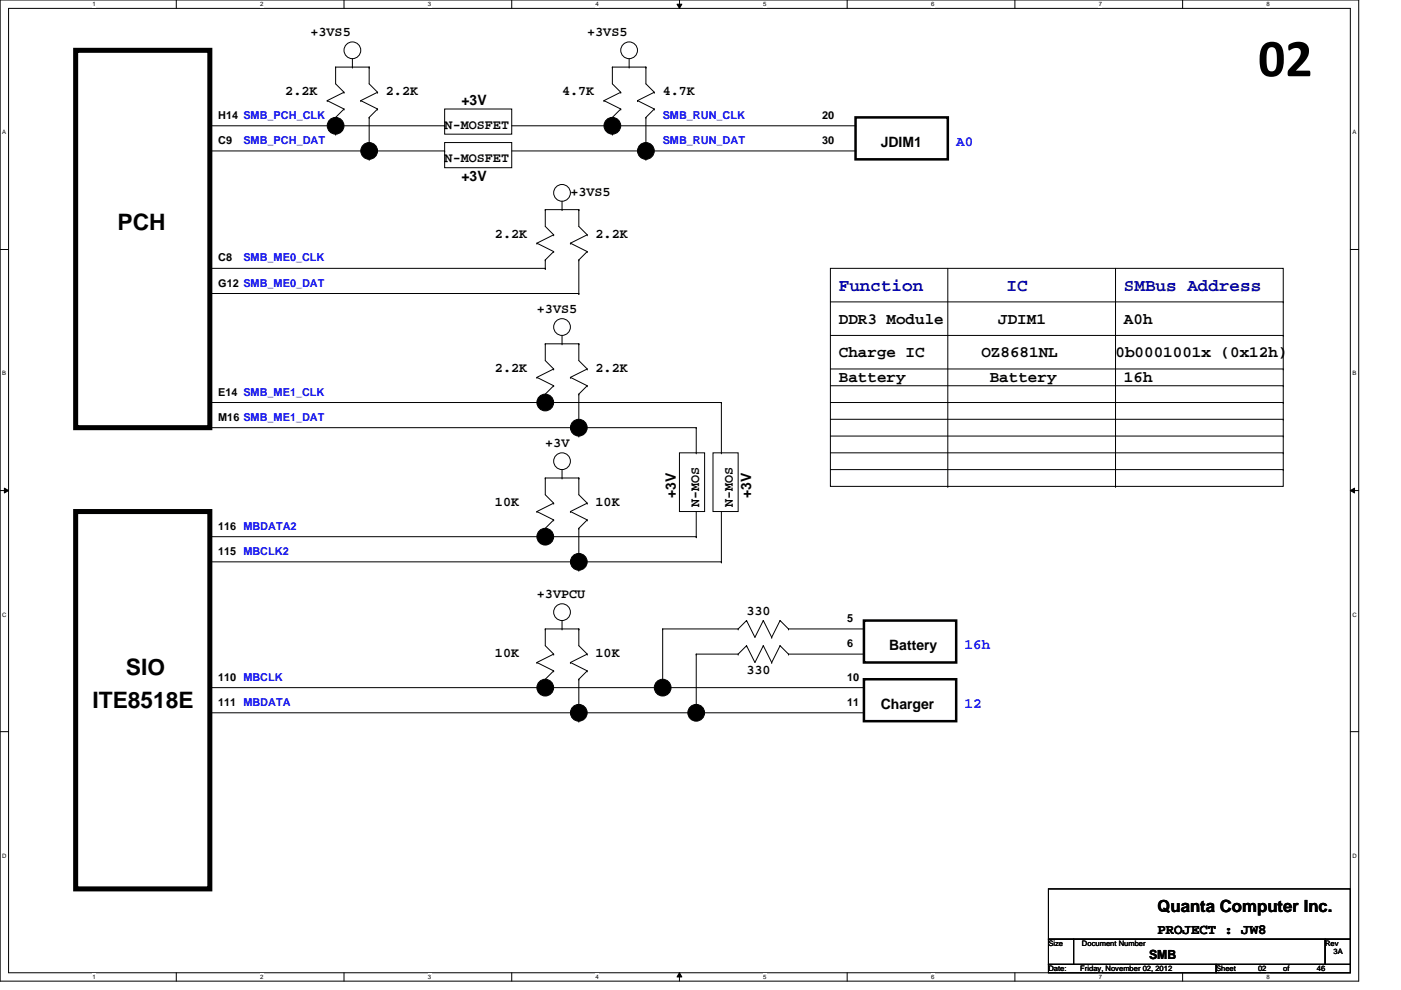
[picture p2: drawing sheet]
<svg xmlns="http://www.w3.org/2000/svg" width="297mm" height="210mm" viewBox="0 0 297 210" stroke-linecap="round" stroke-linejoin="round" font-family="sans-serif">
<path d="M0 0h288.1v208h-288.1zM1.8 1.8h284.5v204.4h-284.5z" fill="none" stroke="#000" stroke-width=".21"/>
<g fill="#fff">
<path d="M19.6 .2h.7v1.4h-.7z"/>
<path d="M19.6 206.4h.7v1.4h-.7z"/>
</g>
<path d="M37.4 0v1.8M37.4 206.2v1.8" fill="none" stroke="#000" stroke-width=".21"/>
<g fill="#fff">
<path d="M55.2 .2h.7v1.4h-.7z"/>
<path d="M55.2 206.4h.7v1.4h-.7z"/>
</g>
<path d="M72.9 0v1.8M72.9 206.2v1.8" fill="none" stroke="#000" stroke-width=".21"/>
<g fill="#fff">
<path d="M90.7 .2h.7v1.4h-.7z"/>
<path d="M90.7 206.4h.7v1.4h-.7z"/>
</g>
<path d="M108.5 0v1.8M108.5 206.2v1.8" fill="none" stroke="#000" stroke-width=".21"/>
<g fill="#fff">
<path d="M126.3 .2h.7v1.4h-.7z"/>
<path d="M126.3 206.4h.7v1.4h-.7z"/>
</g>
<path d="M143.5 .9h1.1l-.5 .9zM144.1 0v1.8M144.1 206.2l.5 .9h-1.1zM144.1 206.2v1.8" fill="none" stroke="#000" stroke-width=".21"/>
<path d="M143.5 .9h1.1l-.5 .9zM144.1 206.2l.5 .9h-1.1z" fill="#000"/>
<g fill="#fff">
<path d="M161.8 .2h.7v1.4h-.7z"/>
<path d="M161.8 206.4h.7v1.4h-.7z"/>
</g>
<path d="M179.6 0v1.8M179.6 206.2v1.8" fill="none" stroke="#000" stroke-width=".21"/>
<g fill="#fff">
<path d="M197.4 .2h.7v1.4h-.7z"/>
<path d="M197.4 206.4h.7v1.4h-.7z"/>
</g>
<path d="M215.2 0v1.8M215.2 206.2v1.8" fill="none" stroke="#000" stroke-width=".21"/>
<g fill="#fff">
<path d="M233 .2h.7v1.4h-.7z"/>
<path d="M233 206.4h.7v1.4h-.7z"/>
</g>
<path d="M250.7 0v1.8M250.7 206.2v1.8" fill="none" stroke="#000" stroke-width=".21"/>
<g fill="#fff">
<path d="M268.5 .2h.7v1.4h-.7z"/>
<path d="M268.5 206.4h.7v1.4h-.7z"/>
<path d="M.5 27.3h.8v1.5h-.8z"/>
<path d="M286.7 27.3h.9v1.5h-.9z"/>
<path d="M.5 78.5h.8v1.4h-.8z"/>
<path d="M286.7 78.5h.9v1.4h-.9z"/>
</g>
<path d="M0 52.9h1.8M286.3 52.9h1.8" fill="none" stroke="#000" stroke-width=".21"/>
<g fill="#fff">
<path d="M.5 129.6h.9v1.4h-.9z"/>
<path d="M286.7 129.6h1v1.4h-1z"/>
</g>
<path d="M0 104h1.8M.9 103.5l.9 .5-.9 .5zM286.3 104l.9-.5v1zM286.3 104h1.8" fill="none" stroke="#000" stroke-width=".21"/>
<path d="M.9 103.5l.9 .5-.9 .5zM286.3 104l.9-.5v1z" fill="#000"/>
<g fill="#fff">
<path d="M.5 180.7h.9v1.4h-.9z"/>
<path d="M286.7 180.7h1v1.4h-1z"/>
</g>
<g fill="none" stroke="#000" stroke-width=".21">
<path d="M71.2 14.2h.1M71.2 14.2h7.1M71.2 14.2v3.6l1.7 1.8M72.9 19.6h.1M72.9 19.6l-3.5 1.7M74.7 14.2h.1M74.7 12.4v1.8M78.3 14.2h.1M78.3 14.2v3.6l1.7 1.8M80 19.6h.1M80 19.6l-3.5 1.7M129.8 14.2h.1"/>
<path d="M129.8 14.2v3.6l1.8 1.8M129.8 14.2h7.1M131.6 19.6h.1M131.6 19.6l-3.5 1.7M133.4 14.2h.1M133.4 12.4v1.8M136.9 14.2h.1M136.9 14.2v3.6l1.8 1.8M138.7 19.6h.1M138.7 19.6l-3.5 1.7M44.5 26.7h49.8M44.5 32h49.8"/>
<path d="M69.4 21.3h.1M69.4 21.3l3.5 1.8M71.2 24.9h.1M71.2 28.4h.1M71.2 24.9v3.5M72.9 23.1h.1M72.9 23.1l-1.7 1.8M76.5 21.3h.1M76.5 21.3l3.5 1.8M78.3 33.8h.1M78.3 24.9h.1M78.3 24.9v8.9"/>
<path d="M80 23.1h.1M80 23.1l-1.7 1.8M94.3 23.1h14.2v5.3h-14.2zM94.3 30.2h14.2v5.4h-14.2zM94.3 26.7h.1M94.3 32h.1M108.5 26.7h72.9M108.5 32h72.9M128.1 21.3h.1M128.1 21.3l3.5 1.8M129.8 24.9h.1M129.8 28.4h.1"/>
<path d="M129.8 24.9v3.5M131.6 23.1h.1M131.6 23.1l-1.8 1.8M135.2 21.3h.1M135.2 21.3l3.5 1.8M136.9 33.8h.1M136.9 24.9h.1M136.9 24.9v8.9M138.7 23.1h.1M138.7 23.1l-1.8 1.8M181.4 26.7h.1M181.4 32h.1"/>
<path d="M44.5 56.9h71.1M113.8 51.6h.1M113.8 51.6l3.6 1.7M115.6 56.9h.1M115.6 44.4h.1M115.6 55.1h.1M115.6 44.4v3.6l1.8 1.8M115.6 55.1v1.8M115.6 44.4h7.1M117.4 53.3h.1M117.4 49.8h.1M117.4 53.3l-1.8 1.8"/>
<path d="M117.4 49.8l-3.6 1.8M119.2 44.4h.1M119.2 42.7v1.7M120.9 51.6h.1M120.9 51.6l3.6 1.7M122.7 44.4h.1M122.7 55.1h.1M122.7 44.4v3.6l1.8 1.8M122.7 55.1v7.1M124.5 49.8h.1M124.5 53.3h.1M124.5 53.3l-1.8 1.8"/>
<path d="M124.5 49.8l-3.6 1.8M176.1 56.9h96v46.2h-96zM201 56.9v46.2M236.5 56.9v46.2M44.5 62.2h78.2M115.6 72.9h.1M115.6 72.9v3.6l1.8 1.7M115.6 72.9h7.1M117.4 78.2h.1M117.4 78.2l-3.6 1.8M119.2 72.9h.1M119.2 71.1v1.8"/>
<path d="M122.7 62.2h.1M122.7 72.9h.1M122.7 72.9v3.6l1.8 1.7M124.5 78.2h.1M124.5 78.2l-3.6 1.8M176.1 64h96M176.1 71.1h96M176.1 78.2h96M272.1 64h.1M272.1 71.1h.1M272.1 78.2h.1M44.5 85.3h108.4"/>
<path d="M44.5 90.7h103.1M113.8 80h.1M113.8 80l3.6 1.8M115.6 83.6h.1M117.4 81.8h.1M117.4 81.8l-1.8 1.8M119.2 99.6v1.7M120.9 80h.1M120.9 80l3.6 1.8M122.7 83.6h.1M122.7 92.5h.1M122.7 83.6v8.9"/>
<path d="M124.5 81.8h.1M124.5 81.8l-1.8 1.8M144.1 96h5.3v12.5h-5.3zM147.6 96h.1M147.6 90.7h.1M147.6 90.7v5.3M151.2 96h5.3v12.5h-5.3zM152.9 96h.1M152.9 85.3h.1M152.9 85.3v10.7M176.1 85.3h96M176.1 99.6h96"/>
<path d="M176.1 81.8h96M176.1 88.9h96M176.1 92.5h96M176.1 96h96M272.1 99.6h.1M272.1 81.8h.1M272.1 85.3h.1M272.1 88.9h.1M272.1 92.5h.1M272.1 96h.1M44.5 119.1h108.4M44.5 113.8h103.1"/>
<path d="M113.8 108.5h.1M113.8 108.5l3.6 1.7M115.6 112h.1M115.6 101.3h.1M115.6 101.3v3.6l1.8 1.8M115.6 101.3h7.1M117.4 106.7h.1M117.4 110.2h.1M117.4 110.2l-1.8 1.8M117.4 106.7l-3.6 1.8M119.2 101.3h.1M120.9 108.5h.1"/>
<path d="M120.9 108.5l3.6 1.7M122.7 112h.1M122.7 101.3h.1M122.7 101.3v3.6l1.8 1.8M122.7 112v8.9M124.5 106.7h.1M124.5 110.2h.1M124.5 110.2l-1.8 1.8M124.5 106.7l-3.6 1.8M147.6 113.8h.1M147.6 108.5v5.3M152.9 119.1h.1"/>
<path d="M152.9 108.5v10.6M201 103.1h.1M236.5 103.1h.1M115.6 133.3h.1M115.6 133.3v3.6l1.8 1.8M115.6 133.3h7.1M117.4 138.7h.1M117.4 138.7l-3.6 1.8M119.2 133.3h.1M119.2 131.6v1.7M122.7 120.9h.1M122.7 133.3h.1"/>
<path d="M122.7 133.3v3.6l1.8 1.8M124.5 138.7h.1M124.5 138.7l-3.6 1.8M140.5 133.3h.1M140.5 133.3h16M140.5 133.3v12.5M147.6 138.7h.1M147.6 138.7v12.4M147.6 138.7h8.9M156.5 133.3h.1M156.5 138.7h.1M158.3 131.6h.1"/>
<path d="M158.3 136.9h.1M158.3 131.6l1.8 3.5 1.7-3.5M158.3 131.6l-1.8 1.7M158.3 136.9l1.8 3.6 1.7-3.6M158.3 136.9l-1.8 1.8M161.8 131.6h.1M161.8 136.9h.1M161.8 131.6l1.8 3.5M161.8 136.9l1.8 3.6M163.6 135.1h.1M165.4 131.6h.1M165.4 136.9h.1"/>
<path d="M165.4 131.6l-1.8 3.5M165.4 131.6l1.8 1.7M165.4 136.9l-1.8 3.6M165.4 136.9l1.8 1.8M167.2 133.3h.1M167.2 138.7h.1M167.2 133.3h16M167.2 138.7h16M183.2 133.3h.1M183.2 138.7h.1M0 155.1h1.8M44.5 151.1h138.7"/>
<path d="M44.5 145.8h138.7M113.8 140.5h.1M113.8 140.5l3.6 1.7M115.6 144h.1M117.4 142.2h.1M117.4 142.2l-1.8 1.8M120.9 140.5h.1M120.9 140.5l3.6 1.7M122.7 144h.1M122.7 152.9h.1M122.7 144v8.9M124.5 142.2h.1"/>
<path d="M124.5 142.2l-1.8 1.8M163.6 140.5h.1M183.2 151.1h.1M183.2 145.8h.1M286.3 155.1h1.8M222.3 188.5h64v10.6h-64zM222.3 199.1h5.3v5.4h-5.3zM227.6 199.1h53.4v5.4h-53.4zM281 199.1h5.3v5.4h-5.3zM222.3 204.5h35.5v1.7h-35.5zM257.8 204.5h28.5v1.7h-28.5z"/>
<circle cx="74.7" cy="10.7" r="1.78"/>
<circle cx="133.4" cy="10.7" r="1.78"/>
<circle cx="71.2" cy="26.7" r="1.78"/>
<circle cx="78.3" cy="32" r="1.78"/>
<circle cx="129.8" cy="26.7" r="1.78"/>
<circle cx="136.9" cy="32" r="1.78"/>
<circle cx="119.2" cy="40.9" r="1.78"/>
<circle cx="119.2" cy="69.3" r="1.78"/>
<circle cx="115.6" cy="85.3" r="1.78"/>
<circle cx="119.2" cy="97.8" r="1.78"/>
<circle cx="122.7" cy="90.7" r="1.78"/>
<circle cx="115.6" cy="113.8" r="1.78"/>
<circle cx="122.7" cy="119.1" r="1.78"/>
<circle cx="119.2" cy="129.8" r="1.78"/>
<circle cx="115.6" cy="145.8" r="1.78"/>
<circle cx="122.7" cy="151.1" r="1.78"/>
<circle cx="140.5" cy="145.8" r="1.78"/>
<circle cx="147.6" cy="151.1" r="1.78"/>
</g>
<g fill="#000">
<circle cx="71.2" cy="26.7" r="1.78"/>
<circle cx="78.3" cy="32" r="1.78"/>
<circle cx="129.8" cy="26.7" r="1.78"/>
<circle cx="136.9" cy="32" r="1.78"/>
<circle cx="115.6" cy="85.3" r="1.78"/>
<circle cx="122.7" cy="90.7" r="1.78"/>
<circle cx="115.6" cy="113.8" r="1.78"/>
<circle cx="122.7" cy="119.1" r="1.78"/>
<circle cx="115.6" cy="145.8" r="1.78"/>
<circle cx="122.7" cy="151.1" r="1.78"/>
<circle cx="140.5" cy="145.8" r="1.78"/>
<circle cx="147.6" cy="151.1" r="1.78"/>
</g>
<path d="M181.4 24.9h19.6v8.9h-19.6zM183.2 131.6h19.5v8.9h-19.5zM183.2 144h19.5v8.9h-19.5z" fill="none" stroke="#000" stroke-width=".53"/>
<path d="M16 10.7h28.5v80h-28.5zM16 108.5h28.5v80h-28.5z" fill="none" stroke="#000" stroke-width="1.1"/>
<text font-size="11.4" x="266.7" y="16.2">02</text>
<g font-size="4.8">
<text x="24.9" y="48.8">PCH</text>
<text x="26.7" y="143">SIO</text>
<text x="19.6" y="150.1">ITE8518E</text>
</g>
<text font-size="3.7" fill="#0000a0" x="177.8" y="61.8">Function</text>
<g font-size="3.7" fill="#000080">
<text x="213.4" y="61.8">IC</text>
<text x="238.3" y="61.8">SMBus Address</text>
</g>
<text font-size="3.6" x="245.4" y="193.5">Quanta Computer Inc.</text>
<g font-size="3.4">
<text x="177.8" y="68.6">DDR3 Module</text>
<text x="211.6" y="68.6">JDIM1</text>
<text x="238.3" y="68.6">A0h</text>
<text x="177.8" y="75.7">Charge IC</text>
<text x="208.1" y="75.7">OZ8681NL</text>
<text x="236.5" y="75.7">0b0001001x (0x12h)</text>
<text x="177.8" y="81">Battery</text>
<text x="209.8" y="81">Battery</text>
<text x="238.3" y="81">16h</text>
</g>
<g font-size="3">
<text x="97.8" y="22.3">+3V</text>
<text x="186.7" y="31.2">JDIM1</text>
<text x="97.8" y="38.3">+3V</text>
<text x="143.3" y="105.6" transform="rotate(-90 143.3 105.6)">+3V</text>
<text x="159.3" y="105.6" transform="rotate(-90 159.3 105.6)">+3V</text>
<text x="188.5" y="137.9">Battery</text>
<text x="186.7" y="150.3">Charger</text>
<text x="245.4" y="198.1">PROJECT : JW8</text>
</g>
<g font-size="3" fill="#00f">
<text x="202.7" y="31">A0</text>
<text x="204.5" y="137.6">16h</text>
<text x="204.5" y="150.1">12</text>
</g>
<g font-size="2.8">
<text x="65.8" y="7.7">+3VS5</text>
<text x="124.5" y="7.7">+3VS5</text>
<text x="60.5" y="20.1">2.2K</text>
<text x="81.8" y="20.1">2.2K</text>
<text x="119.2" y="20.1">4.7K</text>
<text x="140.5" y="20.1">4.7K</text>
<text x="94.3" y="27.3">N-MOSFET</text>
<text x="94.3" y="34.4">N-MOSFET</text>
<text x="120.9" y="41.5">+3VS5</text>
<text x="104.9" y="50.4">2.2K</text>
<text x="126.3" y="50.4">2.2K</text>
<text x="113.8" y="66.4">+3VS5</text>
<text x="104.9" y="78.8">2.2K</text>
<text x="126.3" y="78.8">2.2K</text>
<text x="115.6" y="94.8">+3V</text>
<text x="104.9" y="107.3">10K</text>
<text x="126.3" y="107.3">10K</text>
<text x="148.2" y="107.6" transform="rotate(-90 148.2 107.6)">N-MOS</text>
<text x="155.4" y="107.6" transform="rotate(-90 155.4 107.6)">N-MOS</text>
<text x="113.8" y="126.8">+3VPCU</text>
<text x="158.3" y="130.4">330</text>
<text x="104.9" y="139.3">10K</text>
<text x="126.3" y="139.3">10K</text>
<text x="158.3" y="142.8">330</text>
</g>
<text font-size="2.7" x="243.6" y="203.3">SMB</text>
<g font-size="2.3">
<text x="46.3" y="25.2">H14 SMB_PCH_CLK</text>
<text x="174.3" y="25.2">20</text>
<text x="46.3" y="30.5">C9</text>
<text x="174.3" y="30.5">30</text>
<text x="46.3" y="55.4">C8</text>
<text x="46.3" y="60.8">G12 SMB_ME0_DAT</text>
<text x="46.3" y="83.9">E14 SMB_ME1_CLK</text>
<text x="46.3" y="89.2">M16 SMB_ME1_DAT</text>
<text x="46.3" y="112.3">116 MBDATA2</text>
<text x="46.3" y="117.7">115 MBCLK2</text>
<text x="179.6" y="131.9">5</text>
<text x="179.6" y="137.2">6</text>
<text x="46.3" y="144.3">110 MBCLK</text>
<text x="46.3" y="149.7">111 MBDATA</text>
<text x="179.6" y="144.3">10</text>
<text x="179.6" y="149.7">11</text>
</g>
<g font-size="2.3" fill="#00f">
<text x="140.5" y="25.2">SMB_RUN_CLK</text>
<text x="51.6" y="30.5">SMB_PCH_DAT</text>
<text x="140.5" y="30.5">SMB_RUN_DAT</text>
<text x="51.6" y="55.4">SMB_ME0_CLK</text>
</g>
<g font-size="1.6">
<text x="222.3" y="200.6">Size</text>
<text x="229.4" y="200.6">Document Number</text>
<text x="281" y="200.6">Rev</text>
<text x="282.7" y="202.3">3A</text>
<text x="222.3" y="205.9">Date:</text>
<text x="229" y="205.9">Friday, November 02, 2012</text>
<text x="257.8" y="205.9">Sheet</text>
<text x="266.7" y="205.9">02</text>
<text x="272.1" y="205.9">of</text>
<text x="279.2" y="205.9">46</text>
</g>
<g font-size="1.3">
<text x="19.6" y="1.3">1</text>
<text x="55.2" y="1.3">2</text>
<text x="90.7" y="1.3">3</text>
<text x="126.3" y="1.3">4</text>
<text x="161.8" y="1.3">5</text>
<text x="197.4" y="1.3">6</text>
<text x="233" y="1.3">7</text>
<text x="268.5" y="1.3">8</text>
<text x=".5" y="28.5">A</text>
<text x="286.7" y="28.5">A</text>
<text x=".5" y="79.6">B</text>
<text x="286.7" y="79.6">B</text>
<text x=".5" y="130.7">C</text>
<text x="286.7" y="130.7">C</text>
<text x=".5" y="181.8">D</text>
<text x="286.7" y="181.8">D</text>
<text x="19.6" y="207.6">1</text>
<text x="55.2" y="207.6">2</text>
<text x="90.7" y="207.6">3</text>
<text x="126.3" y="207.6">4</text>
<text x="161.8" y="207.6">5</text>
<text x="197.4" y="207.6">6</text>
<text x="233" y="207.6">7</text>
<text x="268.5" y="207.6">8</text>
</g>
</svg>
